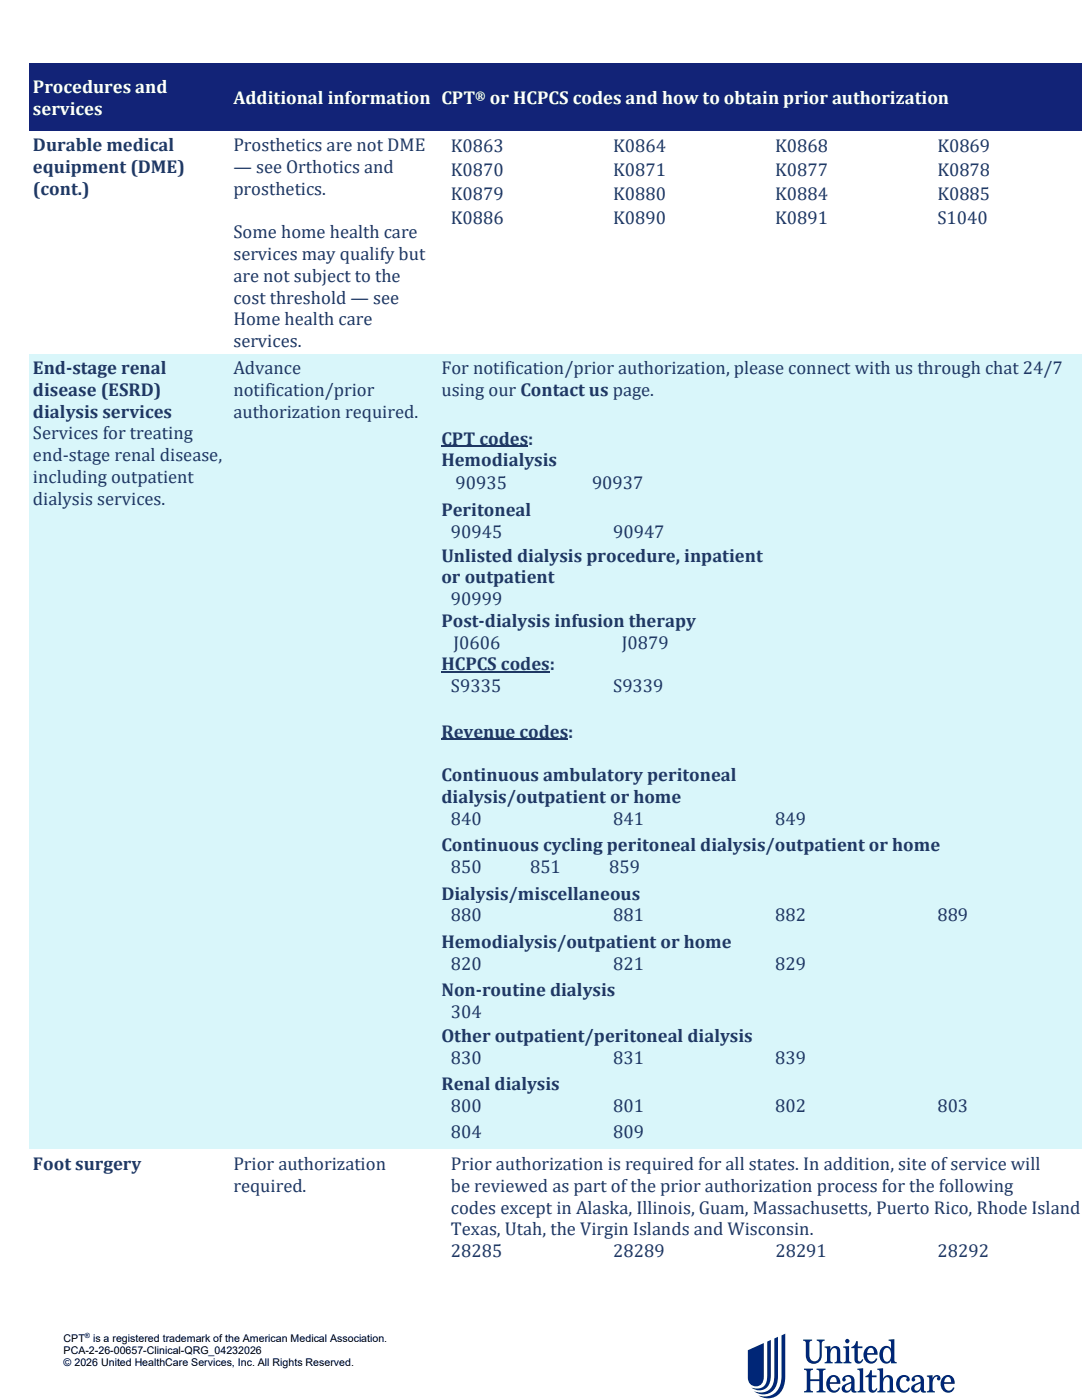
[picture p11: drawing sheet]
<svg xmlns="http://www.w3.org/2000/svg" width="216mm" height="279mm" viewBox="0 0 216 279" stroke-linecap="round" stroke-linejoin="round" font-family="sans-serif">
<g fill="#002677">
<path d="M160.2 267.3h1.8v.3a.45 .45 0 0 0-.5 .4v2.4a1.04 1.04 0 0 0 1 1.3 1.04 1.04 0 0 0 1-1.3v-2.3a.51 .51 0 0 0-.5-.5v-.3h1.5v.3a.51 .51 0 0 0-.5 .5v2.4a1.59 1.59 0 0 1-1.6 1.7 1.59 1.59 0 0 1-1.6-1.7v-2.5a.45 .45 0 0 0-.6-.4z"/>
<path d="M160.4 273.1h1.8v.3a.45 .45 0 0 0-.5 .4v1.5h1.8v-1.5a.44 .44 0 0 0-.6-.4v-.3h1.8v.3a.44 .44 0 0 0-.5 .4v3.4a.44 .44 0 0 0 .5 .4v.3h-1.8v-.3a.44 .44 0 0 0 .6-.4v-1.6h-1.8v1.6a.45 .45 0 0 0 .5 .4v.3h-1.8v-.3a.45 .45 0 0 0 .6-.4v-3.4a.45 .45 0 0 0-.6-.4z"/>
<path d="M164.5 268.7l1.2-.1v.8a1 1 0 0 1 1.1-.8 1 1 0 0 1 .9 1v1.8a.39 .39 0 0 0 .4 .5v.2h-1.6v-.2a.39 .39 0 0 0 .5-.5v-1.7a.58 .58 0 0 0-.5-.7 .58 .58 0 0 0-.7 .5l-.1 .4a2.06 2.06 0 0 0 .2 1.9l.3 .1v.2h-1.7v-.2a.39 .39 0 0 0 .5-.5v-2l-.1-.4h-.4z"/>
<path d="M170.8 267.7h.4v1h.9v.4h-.9v2.2l.1 .3a.48 .48 0 0 0 .7-.4l.3 .1a.88 .88 0 0 1-.9 .9 .88 .88 0 0 1-.9-.9v-2.2h-.6v-.3a1.21 1.21 0 0 0 .9-1.1z"/>
<path d="M168.2 268.7l1.2-.1v2.8a.39 .39 0 0 0 .5 .5v.2h-1.6v-.2a.39 .39 0 0 0 .5-.5l-.1-2.3-.5-.1z"/>
<path d="M184.9 274.5l1.2-.1v.7a.77 .77 0 0 1 .8-.7 .77 .77 0 0 1 .7 .9 .36 .36 0 0 1-.6 .1 .36 .36 0 0 1 .1-.6 .75 .75 0 0 0-1 .8 2.08 2.08 0 0 0 .2 2l.3 .1v.2h-1.7v-.2l.3-.1 .2-.4v-2l-.1-.4h-.4z"/>
<path d="M173.6 273.5h.4v1h.9v.4h-.9v2.1l.1 .4a.48 .48 0 0 0 .7-.4l.3 .1a.88 .88 0 0 1-.9 .9 .88 .88 0 0 1-.9-.9v-2.2h-.6v-.3a1.22 1.22 0 0 0 .9-1.1z"/>
<path d="M179.2 274.9a1.22 1.22 0 0 1 1.4-.5 1.22 1.22 0 0 1 .9 1.1 .36 .36 0 0 1-.6 .1 .36 .36 0 0 1 .1-.6l-.2-.1a.88 .88 0 0 0-1.2 .8 1.22 1.22 0 0 0 1.1 1.8l.6-.6 .3 .1a1.39 1.39 0 0 1-1.5 .9 1.39 1.39 0 0 1-1.2-1.3 2.02 2.02 0 0 1 .3-1.7z"/>
<path d="M171.1 273.2l1.1-.1v4.1l.2 .4 .3 .1v.2h-1.6v-.2l.3-.1 .2-.4v-3.4l-.2-.4h-.3z"/>
<path d="M175.1 273.2l1.1-.1v2.1a1 1 0 0 1 1.1-.8 1 1 0 0 1 .9 1v1.8l.2 .4 .3 .1v.2h-1.7v-.2l.3-.1 .2-.4v-1.7a.58 .58 0 0 0-.5-.7 .58 .58 0 0 0-.6 .5l-.1 .4a2.06 2.06 0 0 0 .1 1.9l.3 .1v.2h-1.6v-.2l.3-.1 .1-.4v-3.4l-.1-.4h-.3z"/>
<path d="M149.2 269.5v5.4a1.61 1.61 0 0 0 1.7 1.8 1.61 1.61 0 0 0 1.5-1.9v-6.8zM153.1 267.7l.7-.3v7.1a2.5 2.5 0 0 1-2.3 3l-.8-.2-.8-.4a2.2 2.2 0 0 0 2.3-.2 2.2 2.2 0 0 0 .9-2.1zM154.5 267.1l.7-.3v7.8a3.1 3.1 0 0 1-2.9 3.7l-.8-.1-1.1-.5a2.85 2.85 0 0 0 3.1-.3 2.85 2.85 0 0 0 1-2.9zM155.9 266.5l.8-.3v8.5a4 4 0 0 1-2.7 4.3h-1.6l-1.1-.5a3.4 3.4 0 0 0 4.6-3z"/>
<path d="M173.3 269.3a.55 .55 0 0 1 .9-.1l.2 .8h-1.4zM172.7 269.1a1.77 1.77 0 0 0-.3 2.1 1.77 1.77 0 0 0 1.8 .9 1.31 1.31 0 0 0 .9-.9l-.3-.1a.88 .88 0 0 1-1 .6 .88 .88 0 0 1-.8-.9v-.4h2.1a1.39 1.39 0 0 0-.7-1.6 1.39 1.39 0 0 0-1.7 .3z"/>
<path d="M176.5 269.2a.76 .76 0 0 1 .9-.1 .76 .76 0 0 1 .4 .8 1.37 1.37 0 0 1-.8 1.9 1.39 1.39 0 0 1-.8-1.9zM177.3 267.4v.2l.5 .2v1.4a1.23 1.23 0 0 0-1.4-.5 1.23 1.23 0 0 0-.9 1.2 1.55 1.55 0 0 0 .3 1.7 1.55 1.55 0 0 0 1.6 .4l.4-.5v.6h1.1v-.2a.39 .39 0 0 1-.4-.5v-4.1z"/>
<path d="M188.6 275.1a.55 .55 0 0 1 1-.1l.2 .8h-1.4zM188.1 274.9a1.77 1.77 0 0 0-.3 2.1 1.77 1.77 0 0 0 1.8 .9 1.31 1.31 0 0 0 .9-.9l-.3-.1a.88 .88 0 0 1-1 .6 .88 .88 0 0 1-.8-.9v-.4h2.1a1.39 1.39 0 0 0-.7-1.6 1.39 1.39 0 0 0-1.7 .3z"/>
<path d="M182.7 276.6l1-.5a1.21 1.21 0 0 1-.7 1.5 .54 .54 0 0 1-.5-.4 .54 .54 0 0 1 .2-.6zM182.1 274.8a.54 .54 0 0 0 0 .9 .36 .36 0 0 0 .5-.2 .36 .36 0 0 0-.2-.5 .74 .74 0 0 1 1-.2 .74 .74 0 0 1 .3 .9 2.7 2.7 0 0 0-1.9 1.1 .96 .96 0 0 0 .7 1.2 .96 .96 0 0 0 1.2-.7v.1a.72 .72 0 0 0 1.1 .5v-.2l-.3-.1-.1-.3v-1.7a1.28 1.28 0 0 0-.9-1.2 1.28 1.28 0 0 0-1.4 .4z"/>
<path d="M168.8 276.6l1.1-.5a1.21 1.21 0 0 1-.8 1.5 .54 .54 0 0 1-.5-.4 .54 .54 0 0 1 .2-.6zM168.3 274.8a.54 .54 0 0 0-.1 .9 .36 .36 0 0 0 .5-.2 .36 .36 0 0 0-.1-.5 .74 .74 0 0 1 .9-.2 .74 .74 0 0 1 .4 .9 2.73 2.73 0 0 0-1.9 1.1 .96 .96 0 0 0 .7 1.2 .96 .96 0 0 0 1.1-.7v.1a.72 .72 0 0 0 1.1 .5v-.2l-.2-.1-.2-.3v-1.7a1.27 1.27 0 0 0-.8-1.2 1.27 1.27 0 0 0-1.4 .4z"/>
<path d="M165.8 275.1a.55 .55 0 0 1 1-.1l.2 .8h-1.4zM165.3 274.9a1.77 1.77 0 0 0-.3 2.1 1.77 1.77 0 0 0 1.8 .9 1.32 1.32 0 0 0 .8-.9l-.3-.1a.88 .88 0 0 1-.9 .6 .88 .88 0 0 1-.8-.9v-.4h2.1a1.39 1.39 0 0 0-.7-1.6 1.39 1.39 0 0 0-1.7 .3z"/>
<circle cx="169.1" cy="267.7" r=".44"/>
</g>
<g fill="#122377">
<path d="M5.8 12.7h40v13.5h-40z" fill-rule="evenodd"/>
<path d="M6.6 15.1h38.4v4.3h-38.4z" fill-rule="evenodd"/>
<path d="M6.6 19.4h38.4v4.4h-38.4z" fill-rule="evenodd"/>
<path d="M45.8 12.7h41.5v13.5h-41.5z" fill-rule="evenodd"/>
<path d="M46.6 17.3h40v4.3h-40z" fill-rule="evenodd"/>
<path d="M5.8 12.7h40v.5h-40z" fill-rule="evenodd"/>
<path d="M45.8 12.7h41.5v.5h-41.5z" fill-rule="evenodd"/>
<path d="M5.8 25.7h40v.5h-40z" fill-rule="evenodd"/>
<path d="M45.8 25.7h41.5v.5h-41.5z" fill-rule="evenodd"/>
</g>
<g fill="#122377">
<path d="M87.3 12.7h128.6v13.5h-128.6z"/>
<path d="M88.1 17.3h127.8v4.3h-127.8z"/>
<path d="M87.3 12.7h128.6v.5h-128.6z"/>
<path d="M87.3 25.7h128.6v.5h-128.6z"/>
</g>
<g fill="#fff">
<path d="M5.8 26.2h40v44.4h-40z" fill-rule="evenodd"/>
<path d="M6.6 31h38.4v4.4h-38.4z" fill-rule="evenodd"/>
<path d="M6.6 35.4h38.4v4.3h-38.4z" fill-rule="evenodd"/>
<path d="M6.6 39.7h38.4v4.3h-38.4z" fill-rule="evenodd"/>
<path d="M6.6 44h38.4v4.4h-38.4z" fill-rule="evenodd"/>
<path d="M6.6 48.4h38.4v4.3h-38.4z" fill-rule="evenodd"/>
<path d="M6.6 52.7h38.4v4.4h-38.4z" fill-rule="evenodd"/>
<path d="M6.6 57.1h38.4v4.3h-38.4z" fill-rule="evenodd"/>
<path d="M6.6 61.4h38.4v4.4h-38.4z" fill-rule="evenodd"/>
<path d="M45.8 26.2h41.5v44.4h-41.5z" fill-rule="evenodd"/>
<path d="M46.6 31h40v4.4h-40z" fill-rule="evenodd"/>
<path d="M46.6 35.4h40v4.3h-40z" fill-rule="evenodd"/>
<path d="M46.6 39.7h40v4.3h-40z" fill-rule="evenodd"/>
<path d="M46.6 44h40v4.4h-40z" fill-rule="evenodd"/>
<path d="M46.6 48.4h40v4.3h-40z" fill-rule="evenodd"/>
<path d="M46.6 52.7h40v4.4h-40z" fill-rule="evenodd"/>
<path d="M46.6 57.1h40v4.3h-40z" fill-rule="evenodd"/>
<path d="M46.6 61.4h40v4.4h-40z" fill-rule="evenodd"/>
<path d="M88.1 26.7h32.3v4.8h-32.3z" fill-rule="evenodd"/>
<path d="M90 26.9h28.5v4.3h-28.5z" fill-rule="evenodd"/>
<path d="M120.4 26.7h32.4v4.8h-32.4z" fill-rule="evenodd"/>
<path d="M122.3 26.9h28.6v4.3h-28.6z" fill-rule="evenodd"/>
<path d="M152.8 26.7h32.3v4.8h-32.3z" fill-rule="evenodd"/>
<path d="M154.7 26.9h28.5v4.3h-28.5z" fill-rule="evenodd"/>
<path d="M88.1 31.5h32.3v4.7h-32.3z" fill-rule="evenodd"/>
<path d="M120.4 31.5h32.4v4.7h-32.4z" fill-rule="evenodd"/>
<path d="M152.8 31.5h32.3v4.7h-32.3z" fill-rule="evenodd"/>
<path d="M88.1 36.2h32.3v4.8h-32.3z" fill-rule="evenodd"/>
<path d="M90 36.4h28.5v4.4h-28.5z" fill-rule="evenodd"/>
<path d="M120.4 36.2h32.4v4.8h-32.4z" fill-rule="evenodd"/>
<path d="M122.3 36.4h28.6v4.4h-28.6z" fill-rule="evenodd"/>
<path d="M152.8 36.2h32.3v4.8h-32.3z" fill-rule="evenodd"/>
<path d="M154.7 36.4h28.5v4.4h-28.5z" fill-rule="evenodd"/>
<path d="M88.1 41h32.3v4.7h-32.3z" fill-rule="evenodd"/>
<path d="M120.4 41h32.4v4.7h-32.4z" fill-rule="evenodd"/>
<path d="M152.8 41h32.3v4.7h-32.3z" fill-rule="evenodd"/>
<path d="M5.8 26.2h40v.5h-40z" fill-rule="evenodd"/>
<path d="M45.8 26.2h41.5v.5h-41.5z" fill-rule="evenodd"/>
<path d="M5.8 70.1h40v.5h-40z" fill-rule="evenodd"/>
<path d="M45.8 70.1h41.5v.5h-41.5z" fill-rule="evenodd"/>
</g>
<g fill="#fff">
<path d="M6.6 26.7h38.4v4.3h-38.4z"/>
<path d="M46.6 26.7h40v4.3h-40z"/>
<path d="M46.6 65.8h40v4.3h-40z"/>
<path d="M87.3 26.2h128.6v44.4h-128.6z"/>
<path d="M185.1 26.7h30.8v4.8h-30.8z"/>
<path d="M187 26.9h28.6v4.3h-28.6z"/>
<path d="M90 31.7h28.5v4.3h-28.5z"/>
<path d="M122.3 31.7h28.6v4.3h-28.6z"/>
<path d="M154.7 31.7h28.5v4.3h-28.5z"/>
<path d="M185.1 31.5h30.8v4.7h-30.8z"/>
<path d="M187 31.7h28.6v4.3h-28.6z"/>
<path d="M185.1 36.2h30.8v4.8h-30.8z"/>
<path d="M187 36.4h28.6v4.4h-28.6z"/>
<path d="M90 41.2h28.5v4.3h-28.5z"/>
<path d="M122.3 41.2h28.6v4.3h-28.6z"/>
<path d="M154.7 41.2h28.5v4.3h-28.5z"/>
<path d="M185.1 41h30.8v4.7h-30.8z"/>
<path d="M187 41.2h28.6v4.3h-28.6z"/>
<path d="M87.3 26.2h128.6v.5h-128.6z"/>
<path d="M87.3 70.1h128.6v.5h-128.6z"/>
</g>
<g fill="#d9f6fa">
<path d="M5.8 70.6h40v158.9h-40z" fill-rule="evenodd"/>
<path d="M6.6 75.5h38.4v4.3h-38.4z" fill-rule="evenodd"/>
<path d="M6.6 79.8h38.4v4.4h-38.4z" fill-rule="evenodd"/>
<path d="M6.6 84.2h38.4v4.3h-38.4z" fill-rule="evenodd"/>
<path d="M6.6 88.5h38.4v4.4h-38.4z" fill-rule="evenodd"/>
<path d="M6.6 92.9h38.4v4.3h-38.4z" fill-rule="evenodd"/>
<path d="M6.6 97.2h38.4v4.3h-38.4z" fill-rule="evenodd"/>
<path d="M6.6 101.5h38.4v4.4h-38.4z" fill-rule="evenodd"/>
<path d="M6.6 105.9h38.4v4.3h-38.4z" fill-rule="evenodd"/>
<path d="M6.6 110.2h38.4v4.4h-38.4z" fill-rule="evenodd"/>
<path d="M6.6 114.6h38.4v4.3h-38.4z" fill-rule="evenodd"/>
<path d="M45.8 70.6h41.5v158.9h-41.5z" fill-rule="evenodd"/>
<path d="M46.6 75.5h40v4.3h-40z" fill-rule="evenodd"/>
<path d="M46.6 79.8h40v4.4h-40z" fill-rule="evenodd"/>
<path d="M46.6 84.2h40v4.3h-40z" fill-rule="evenodd"/>
</g>
<g fill="#d9f6fa">
<path d="M6.6 71.1h38.4v4.4h-38.4z"/>
<path d="M46.6 71.1h40v4.4h-40z"/>
<path d="M87.3 70.6h128.6v158.9h-128.6z"/>
<path d="M88.1 71.1h127.8v4.4h-127.8z"/>
<path d="M88.1 75.5h127.8v4.3h-127.8z"/>
<path d="M88.1 79.8h127.8v4.4h-127.8z"/>
<path d="M88.1 84.2h127.8v5.4h-127.8z"/>
</g>
<path d="M88.1 89.1h17.3" fill="none" stroke="#1f3864" stroke-width=".27"/>
<g fill="#d9f6fa">
<path d="M88.1 89.6h127.8v4.3h-127.8z"/>
<path d="M90.9 94.2h26.7v4.3h-26.7z"/>
<path d="M118.1 94.2h31.9v4.3h-31.9z"/>
</g>
<g fill="#d9f6fa">
<path d="M90.6 93.9h27.3v5.6h-27.3z" fill-rule="evenodd"/>
<path d="M117.9 93.9h32.3v5.6h-32.3z" fill-rule="evenodd"/>
<path d="M150.2 93.9h32.4v5.6h-32.4z" fill-rule="evenodd"/>
<path d="M182.6 93.9h32.3v5.6h-32.3z" fill-rule="evenodd"/>
</g>
<path d="M90.6 94.1h124.3" fill="none" stroke="#d9f6fa" stroke-width=".28"/>
<g fill="#d9f6fa">
<path d="M88.1 99.5h127.8v4.3h-127.8z"/>
<path d="M90 103.8h28.5v4.3h-28.5z"/>
<path d="M122.3 103.8h28.6v4.3h-28.6z"/>
<path d="M185.1 103.8h30.8v4.8h-30.8z"/>
<path d="M88.1 108.6h127.8v4.3h-127.8z"/>
<path d="M88.1 112.9h127.8v4.4h-127.8z"/>
<path d="M90 117.3h28.5v4.3h-28.5z"/>
<path d="M185.1 117.3h30.8v4.3h-30.8z"/>
<path d="M88.1 121.6h127.8v4.3h-127.8z"/>
<path d="M90 125.9h28.5v4.4h-28.5z"/>
<path d="M122.3 125.9h28.6v4.4h-28.6z"/>
<path d="M154.7 125.9h28.5v4.4h-28.5z"/>
<path d="M185.1 125.9h30.8v4.4h-30.8z"/>
<path d="M187 125.9h28.6v4.4h-28.6z"/>
<path d="M88.1 130.3h127.8v4.3h-127.8z"/>
</g>
<g fill="#d9f6fa">
<path d="M88.1 103.8h32.3v4.8h-32.3z" fill-rule="evenodd"/>
<path d="M120.4 103.8h32.4v4.8h-32.4z" fill-rule="evenodd"/>
<path d="M152.8 103.8h32.3v4.8h-32.3z" fill-rule="evenodd"/>
<path d="M88.1 117.3h32.3v4.3h-32.3z" fill-rule="evenodd"/>
<path d="M120.4 117.3h32.4v4.3h-32.4z" fill-rule="evenodd"/>
<path d="M152.8 117.3h32.3v4.3h-32.3z" fill-rule="evenodd"/>
<path d="M88.1 125.9h32.3v4.4h-32.3z" fill-rule="evenodd"/>
<path d="M120.4 125.9h32.4v4.4h-32.4z" fill-rule="evenodd"/>
<path d="M152.8 125.9h32.3v4.4h-32.3z" fill-rule="evenodd"/>
</g>
<path d="M88.1 134.1h21.6" fill="none" stroke="#1f3864" stroke-width=".28"/>
<g fill="#d9f6fa">
<path d="M88.1 134.6h32.3v4.8h-32.3z" fill-rule="evenodd"/>
<path d="M120.4 134.6h32.4v4.8h-32.4z" fill-rule="evenodd"/>
<path d="M152.8 134.6h32.3v4.8h-32.3z" fill-rule="evenodd"/>
</g>
<g fill="#d9f6fa">
<path d="M90 134.6h28.5v4.4h-28.5z"/>
<path d="M122.3 134.6h28.6v4.4h-28.6z"/>
<path d="M185.1 134.6h30.8v4.8h-30.8z"/>
<path d="M88.1 139.4h127.8v4.3h-127.8z"/>
<path d="M88.1 143.7h127.8v4.4h-127.8z"/>
</g>
<path d="M88.1 147.6h25.3" fill="none" stroke="#1f3864" stroke-width=".28"/>
<g fill="#d9f6fa">
<path d="M88.1 148.1h127.8v4.3h-127.8z"/>
<path d="M88.1 152.4h127.8v4.4h-127.8z"/>
<path d="M88.1 156.8h127.8v4.3h-127.8z"/>
<path d="M90 161.1h28.5v4.3h-28.5z"/>
<path d="M122.3 161.1h28.6v4.3h-28.6z"/>
<path d="M154.7 161.1h28.5v4.3h-28.5z"/>
<path d="M185.1 161.1h30.8v5.3h-30.8z"/>
<path d="M88.1 166.4h127.8v4.3h-127.8z"/>
<path d="M90 170.7h12v4.4h-12z"/>
<path d="M105.8 170.7h12v4.4h-12z"/>
<path d="M121.6 170.7h12v4.4h-12z"/>
<path d="M88.1 176h127.8v4.4h-127.8z"/>
<path d="M90 180.4h28.5v4.3h-28.5z"/>
<path d="M122.3 180.4h28.6v4.3h-28.6z"/>
<path d="M154.7 180.4h28.5v4.3h-28.5z"/>
<path d="M185.1 180.4h30.8v5.3h-30.8z"/>
<path d="M187 180.4h28.6v4.3h-28.6z"/>
<path d="M88.1 185.7h127.8v4.3h-127.8z"/>
<path d="M90 190h28.5v4.4h-28.5z"/>
<path d="M122.3 190h28.6v4.4h-28.6z"/>
<path d="M154.7 190h28.5v4.4h-28.5z"/>
<path d="M185.1 190h30.8v5.3h-30.8z"/>
<path d="M88.1 195.3h127.8v4.3h-127.8z"/>
<path d="M90 199.6h28.5v4.4h-28.5z"/>
<path d="M185.1 199.6h30.8v4.8h-30.8z"/>
<path d="M88.1 204.4h127.8v4.3h-127.8z"/>
<path d="M90 208.7h28.5v4.4h-28.5z"/>
<path d="M122.3 208.7h28.6v4.4h-28.6z"/>
<path d="M154.7 208.7h28.5v4.4h-28.5z"/>
<path d="M185.1 208.7h30.8v5.3h-30.8z"/>
<path d="M88.1 214h127.8v4.4h-127.8z"/>
<path d="M90 218.4h28.5v4.3h-28.5z"/>
<path d="M122.3 218.4h28.6v4.3h-28.6z"/>
<path d="M154.7 218.4h28.5v4.3h-28.5z"/>
<path d="M185.1 218.4h30.8v5.3h-30.8z"/>
<path d="M187 218.4h28.6v4.3h-28.6z"/>
<path d="M88.1 223.7h32.3v5.3h-32.3z"/>
<path d="M90 223.7h28.5v4.3h-28.5z"/>
<path d="M120.4 223.7h32.4v5.3h-32.4z"/>
<path d="M122.3 223.7h28.6v4.3h-28.6z"/>
<path d="M152.8 223.7h32.3v5.3h-32.3z"/>
<path d="M154.7 223.7h28.5v4.3h-28.5z"/>
<path d="M185.1 223.7h30.8v5.3h-30.8z"/>
<path d="M187 223.7h28.6v4.3h-28.6z"/>
<path d="M87.3 70.6h128.6v.5h-128.6z"/>
<path d="M87.3 229h128.6v.5h-128.6z"/>
</g>
<g fill="#d9f6fa">
<path d="M88.1 161.1h32.3v5.3h-32.3z" fill-rule="evenodd"/>
<path d="M120.4 161.1h32.4v5.3h-32.4z" fill-rule="evenodd"/>
<path d="M152.8 161.1h32.3v5.3h-32.3z" fill-rule="evenodd"/>
<path d="M88.1 170.7h15.8v5.3h-15.8z" fill-rule="evenodd"/>
<path d="M103.9 170.7h15.8v5.3h-15.8z" fill-rule="evenodd"/>
<path d="M119.7 170.7h15.8v5.3h-15.8z" fill-rule="evenodd"/>
<path d="M135.5 170.7h15.8v5.3h-15.8z" fill-rule="evenodd"/>
<path d="M88.1 180.4h32.3v5.3h-32.3z" fill-rule="evenodd"/>
<path d="M120.4 180.4h32.4v5.3h-32.4z" fill-rule="evenodd"/>
<path d="M152.8 180.4h32.3v5.3h-32.3z" fill-rule="evenodd"/>
<path d="M88.1 190h32.3v5.3h-32.3z" fill-rule="evenodd"/>
<path d="M120.4 190h32.4v5.3h-32.4z" fill-rule="evenodd"/>
<path d="M152.8 190h32.3v5.3h-32.3z" fill-rule="evenodd"/>
<path d="M88.1 199.6h32.3v4.8h-32.3z" fill-rule="evenodd"/>
<path d="M120.4 199.6h32.4v4.8h-32.4z" fill-rule="evenodd"/>
<path d="M152.8 199.6h32.3v4.8h-32.3z" fill-rule="evenodd"/>
<path d="M88.1 208.7h32.3v5.3h-32.3z" fill-rule="evenodd"/>
<path d="M120.4 208.7h32.4v5.3h-32.4z" fill-rule="evenodd"/>
<path d="M152.8 208.7h32.3v5.3h-32.3z" fill-rule="evenodd"/>
<path d="M88.1 218.4h32.3v5.3h-32.3z" fill-rule="evenodd"/>
<path d="M120.4 218.4h32.4v5.3h-32.4z" fill-rule="evenodd"/>
<path d="M152.8 218.4h32.3v5.3h-32.3z" fill-rule="evenodd"/>
<path d="M5.8 70.6h40v.5h-40z" fill-rule="evenodd"/>
<path d="M45.8 70.6h41.5v.5h-41.5z" fill-rule="evenodd"/>
<path d="M5.8 229h40v.5h-40z" fill-rule="evenodd"/>
<path d="M45.8 229h41.5v.5h-41.5z" fill-rule="evenodd"/>
</g>
<g fill="#fff">
<path d="M5.8 229.5h40v23.1h-40z" fill-rule="evenodd"/>
<path d="M6.6 234.3h38.4v4.4h-38.4z" fill-rule="evenodd"/>
<path d="M6.6 238.7h38.4v4.3h-38.4z" fill-rule="evenodd"/>
<path d="M6.6 243h38.4v4.4h-38.4z" fill-rule="evenodd"/>
<path d="M6.6 247.4h38.4v4.3h-38.4z" fill-rule="evenodd"/>
<path d="M45.8 229.5h41.5v23.1h-41.5z" fill-rule="evenodd"/>
<path d="M46.6 234.3h40v4.4h-40z" fill-rule="evenodd"/>
<path d="M88.1 247.4h32.4v4.7h-32.4z" fill-rule="evenodd"/>
<path d="M120.5 247.4h32.3v4.7h-32.3z" fill-rule="evenodd"/>
<path d="M152.8 247.4h32.4v4.7h-32.4z" fill-rule="evenodd"/>
<path d="M5.8 229.5h40v.5h-40z" fill-rule="evenodd"/>
<path d="M45.8 229.5h41.5v.5h-41.5z" fill-rule="evenodd"/>
<path d="M5.8 252.1h40v.5h-40z" fill-rule="evenodd"/>
<path d="M45.8 252.1h41.5v.5h-41.5z" fill-rule="evenodd"/>
</g>
<g fill="#fff">
<path d="M6.6 230h38.4v4.3h-38.4z"/>
<path d="M46.6 230h40v4.3h-40z"/>
<path d="M87.3 229.5h128.6v23.1h-128.6z"/>
<path d="M88.1 230h127.8v17.4h-127.8z"/>
<path d="M90 230h125.6v4.3h-125.6z"/>
<path d="M90 234.3h125.6v4.4h-125.6z"/>
<path d="M90 238.7h125.6v4.3h-125.6z"/>
<path d="M90 243h125.6v4.4h-125.6z"/>
<path d="M90 247.4h28.6v4.3h-28.6z"/>
<path d="M122.4 247.4h28.5v4.3h-28.5z"/>
<path d="M154.7 247.4h28.6v4.3h-28.6z"/>
<path d="M185.2 247.4h30.7v4.7h-30.7z"/>
<path d="M187.1 247.4h28.5v4.3h-28.5z"/>
<path d="M87.3 229.5h128.6v.5h-128.6z"/>
<path d="M87.3 252.1h128.6v.5h-128.6z"/>
</g>
<g font-size="3.7" fill="#fff">
<text x="6.6" y="18.6">Procedures and</text>
<text x="6.6" y="22.9">services</text>
<text x="46.6" y="20.8">Additional information</text>
<text x="88.1" y="20.8">CPT</text>
<text x="97.8" y="20.8">or HCPCS codes and how to obtain prior authorization</text>
</g>
<g font-size="3.7" fill="#1f3864">
<text x="6.6" y="30.2">Durable medical</text>
<text x="6.6" y="34.5">equipment (DME)</text>
<text x="46.6" y="30.2">Prosthetics are not DME</text>
<text x="46.6" y="34.5">— see Orthotics and</text>
<text x="90" y="30.4">K0863</text>
<text x="90" y="35.2">K0870</text>
<text x="122.3" y="30.4">K0864</text>
<text x="122.3" y="35.2">K0871</text>
<text x="154.7" y="30.4">K0868</text>
<text x="154.7" y="35.2">K0877</text>
<text x="187" y="30.4">K0869</text>
<text x="187" y="35.2">K0878</text>
<text x="6.6" y="38.9">(cont.)</text>
<text x="46.6" y="38.9">prosthetics.</text>
<text x="90" y="39.9">K0879</text>
<text x="122.3" y="39.9">K0880</text>
<text x="154.7" y="39.9">K0884</text>
<text x="187" y="39.9">K0885</text>
<text x="46.6" y="47.6">Some home health care</text>
<text x="90" y="44.7">K0886</text>
<text x="122.3" y="44.7">K0890</text>
<text x="154.7" y="44.7">K0891</text>
<text x="187" y="44.7">S1040</text>
<text x="46.6" y="51.9">services may qualify but</text>
<text x="46.6" y="56.3">are not subject to the</text>
<text x="46.6" y="60.6">cost threshold — see</text>
<text x="46.6" y="64.9">Home health care</text>
<text x="46.6" y="69.3">services.</text>
<text x="6.6" y="74.7">End-stage renal</text>
<text x="46.6" y="74.7">Advance</text>
<text x="88.1" y="74.7">For notification/prior authorization, please connect with us through chat 24/7</text>
<text x="6.6" y="79">disease (ESRD)</text>
<text x="6.6" y="83.3">dialysis services</text>
<text x="46.6" y="79">notification/prior</text>
<text x="46.6" y="83.3">authorization required.</text>
<text x="88.1" y="79">using our Contact us page.</text>
<text x="6.6" y="87.7">Services for treating</text>
<text x="88.1" y="88.7">CPT codes:</text>
<text x="6.6" y="92">end-stage renal disease,</text>
<text x="88.1" y="93.1">Hemodialysis</text>
<text x="6.6" y="96.4">including outpatient</text>
<text x="6.6" y="100.7">dialysis services.</text>
<text x="90.9" y="97.7">90935</text>
<text x="118.1" y="97.7">90937</text>
<text x="88.1" y="103">Peritoneal</text>
<text x="90" y="107.3">90945</text>
<text x="122.3" y="107.3">90947</text>
<text x="88.1" y="112.1">Unlisted dialysis procedure, inpatient</text>
<text x="88.1" y="116.4">or outpatient</text>
<text x="88.1" y="125.1">Post-dialysis infusion therapy</text>
<text x="90" y="120.8">90999</text>
<text x="90.5" y="129.5">J0606</text>
<text x="124.1" y="129.5">J0879</text>
<text x="88.1" y="133.8">HCPCS codes:</text>
<text x="90" y="138.1">S9335</text>
<text x="122.3" y="138.1">S9339</text>
<text x="88.1" y="147.2">Revenue codes:</text>
<text x="88.1" y="155.9">Continuous ambulatory peritoneal</text>
<text x="88.1" y="160.3">dialysis/outpatient or home</text>
<text x="90" y="164.6">840</text>
<text x="122.3" y="164.6">841</text>
<text x="154.7" y="164.6">849</text>
<text x="88.1" y="169.9">Continuous cycling peritoneal dialysis/outpatient or home</text>
<text x="88.1" y="179.5">Dialysis/miscellaneous</text>
<text x="90" y="174.2">850</text>
<text x="105.8" y="174.2">851</text>
<text x="121.6" y="174.2">859</text>
<text x="90" y="183.9">880</text>
<text x="122.3" y="183.9">881</text>
<text x="154.7" y="183.9">882</text>
<text x="187" y="183.9">889</text>
<text x="88.1" y="189.2">Hemodialysis/outpatient or home</text>
<text x="90" y="193.5">820</text>
<text x="122.3" y="193.5">821</text>
<text x="154.7" y="193.5">829</text>
<text x="88.1" y="198.8">Non-routine dialysis</text>
<text x="90" y="203.2">304</text>
<text x="88.1" y="207.9">Other outpatient/peritoneal dialysis</text>
<text x="90" y="212.3">830</text>
<text x="122.3" y="212.3">831</text>
<text x="154.7" y="212.3">839</text>
<text x="88.1" y="217.6">Renal dialysis</text>
<text x="90" y="221.9">800</text>
<text x="122.3" y="221.9">801</text>
<text x="154.7" y="221.9">802</text>
<text x="187" y="221.9">803</text>
<text x="90" y="227.2">804</text>
<text x="122.3" y="227.2">809</text>
<text x="6.6" y="233.5">Foot surgery</text>
<text x="46.6" y="233.5">Prior authorization</text>
<text x="90" y="233.5">Prior authorization is required for all states. In addition, site of service will</text>
<text x="46.6" y="237.8">required.</text>
<text x="90" y="237.8">be reviewed as part of the prior authorization process for the following</text>
<text x="90" y="242.2">codes except in Alaska, Illinois, Guam, Massachusetts, Puerto Rico, Rhode Island</text>
<text x="90" y="246.5">Texas, Utah, the Virgin Islands and Wisconsin.</text>
<text x="90" y="250.9">28285</text>
<text x="122.4" y="250.9">28289</text>
<text x="154.7" y="250.9">28291</text>
<text x="187.1" y="250.9">28292</text>
</g>
<text font-size="2.5" fill="#fff" x="94.8" y="19.9">®</text>
<g font-size="2.1">
<text x="12.7" y="267.7">CPT</text>
<text x="18.6" y="267.7">is a registered trademark of the American Medical Association.</text>
<text x="12.7" y="270.2">PCA-2-26-00657-Clinical-QRG_04232026</text>
<text x="12.7" y="272.6">© 2026 United HealthCare Services, Inc. All Rights Reserved.</text>
</g>
<text font-size="1.4" x="16.9" y="267">®</text>
</svg>
